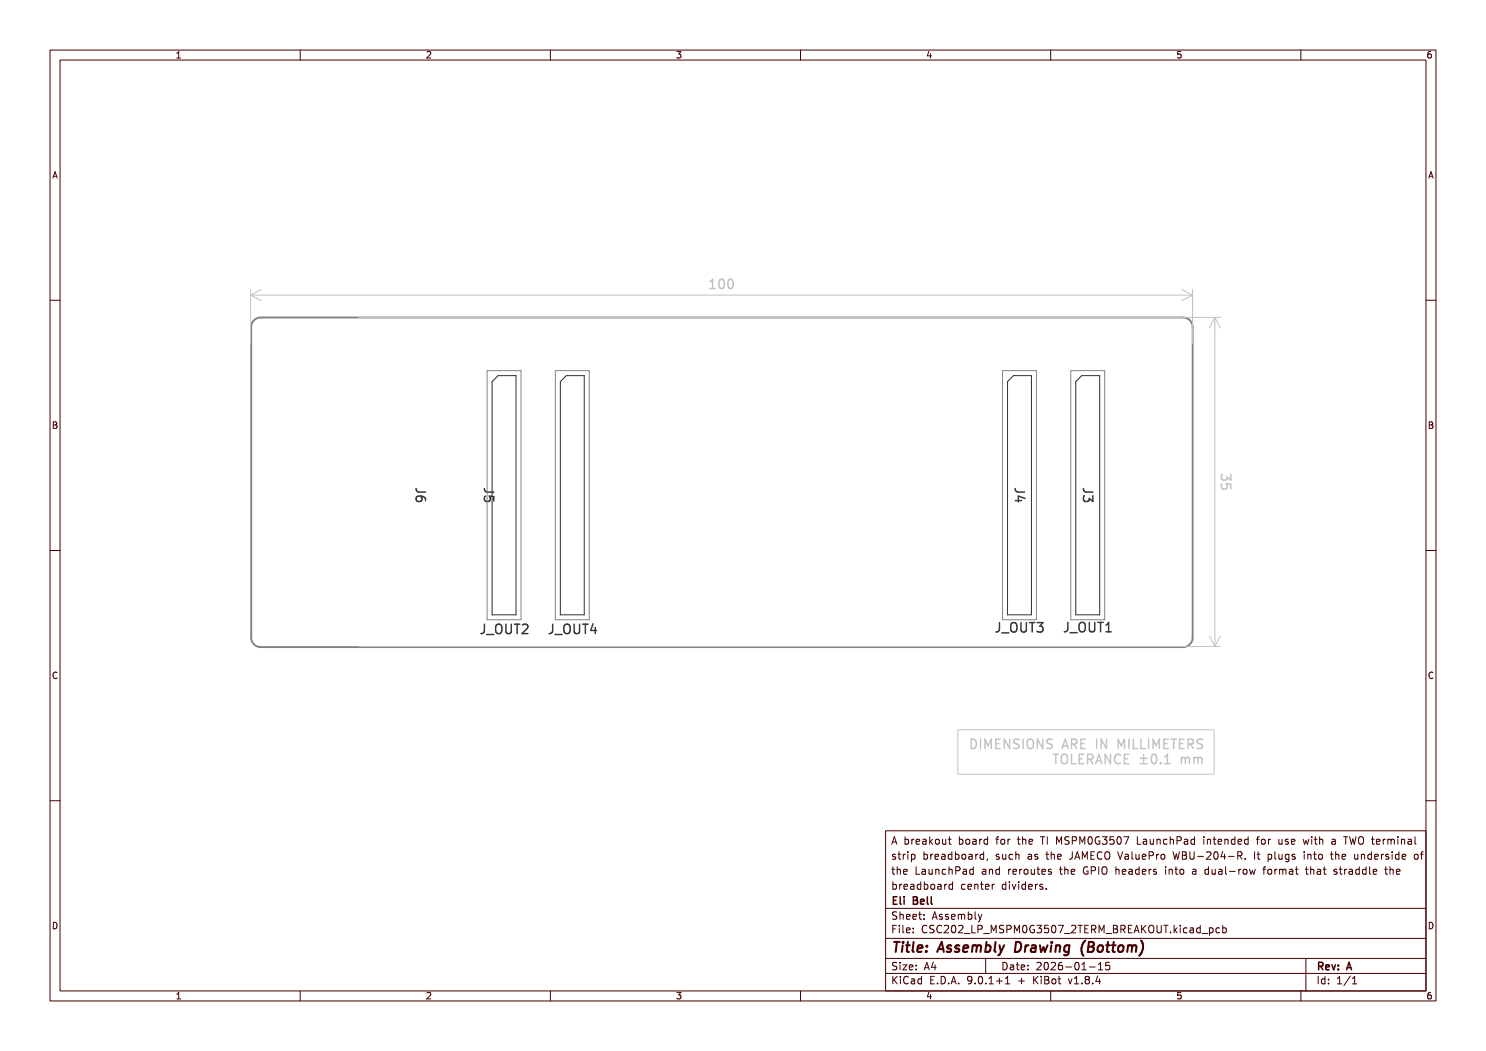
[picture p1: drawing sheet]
<svg xmlns="http://www.w3.org/2000/svg" width="297mm" height="210mm" viewBox="0 0 297 210" stroke-linecap="round" stroke-linejoin="round" font-family="sans-serif">
<path d="M50.8 64l.8-.5 .5-.1h184.4a1.88 1.88 0 0 1 1.9 1.9v62.1a1.88 1.88 0 0 1-1.9 1.9h-184.4a1.88 1.88 0 0 1-1.9-1.9v-62.1l.1-.5z" fill="none" stroke="#818181" stroke-width=".38"/>
<g fill="none" stroke="#2c2c2c" stroke-width=".28">
<path d="M83.2 97.6a.61 .61 0 0 0 .5 .7h1.4M84 99.1l.3 .4-.1 .5-.2 .2h-.5l-.2-.2-.1-.5 .2-.3a1.24 1.24 0 0 1 1.7 .5v.3M96.8 97.6a.61 .61 0 0 0 .6 .7h1.3M97 99.1l-.2 .3v.4l.2 .3 .6 .1 .3-.2 .1-.6-.2-.3 .9 .1v.9M202.9 97.6a.61 .61 0 0 0 .5 .7h1.4M204.9 99.6l-1.4-.5v1.2M216.5 97.6a.61 .61 0 0 0 .6 .7h1.3M216.7 99l-.2 .3v.5l.4 .4 .6-.1 .2-.5 .7 .6v-1.2M202.9 100h1.3M96.8 124.7v1.4a.61 .61 0 0 1-.7 .5M97.3 126.8h1.4M99.1 125a.63 .63 0 0 1 .8-.3 .63 .63 0 0 1 .4 .7v.6a.63 .63 0 0 1-.6 .6 .63 .63 0 0 1-.6-.6z"/>
<path d="M101.1 124.7v1.5l.4 .4 .5-.1 .2-.3v-1.5M102.8 124.7h1.1M103.4 124.7v1.9M104.4 124.9l.3-.2h.4l.3 .2 .1 .4-.1 .2-1.1 1.1h1.2M110.5 124.7v1.4a.6 .6 0 0 1-.8 .5M110.9 126.8h1.4M112.8 125a.63 .63 0 0 1 .7-.3 .63 .63 0 0 1 .5 .7v.6a.63 .63 0 0 1-.7 .6 .63 .63 0 0 1-.6-.6zM114.8 124.7v1.5l.3 .4 .6-.1 .1-.3v-1.5M116.5 124.7h1M117 124.7v1.9M118.5 124.6l-.4 1.4h1.1M119 125.4v1.2"/>
<path d="M199.8 124.4v1.4a.6 .6 0 0 1-.8 .5M200.2 126.5h1.4M202.3 124.5a.62 .62 0 0 1 .6 0 .62 .62 0 0 1 .4 .5v.7a.63 .63 0 0 1-.7 .6 .63 .63 0 0 1-.6-.6v-.7zM204.1 124.4v1.5l.3 .4 .6-.1 .1-.3v-1.5M205.8 124.4h1M206.3 124.4v1.9M207.3 124.4h1.2l-.7 .7 .6 .2v.8l-.3 .2h-.5l-.3-.2M213.4 124.4v1.3a.61 .61 0 0 1-.7 .5M213.9 126.4h1.4M215.8 124.6a.63 .63 0 0 1 .7-.2 .63 .63 0 0 1 .4 .6v.6a.63 .63 0 0 1-.6 .7 .63 .63 0 0 1-.6-.7zM217.7 124.4v1.5l.4 .3h.3l.4-.3v-1.5M219.4 124.4h1.1"/>
<path d="M220 124.4v1.8M221 126.2h1.1M221 124.9l.6-.5v1.8"/>
</g>
<path d="M98.4 76.3l1.1-1.2h3.6v47.8h-4.7zM112 76.3l1.2-1.2h3.6v47.8h-4.8zM201.4 76.3l1.2-1.2h3.6v47.8h-4.8zM215 76.3l1.2-1.2h3.6v47.8h-4.8z" fill="none" stroke="#2c2c2c" stroke-width=".2"/>
<path d="M97.4 74.1h6.7v49.7h-6.7zM111 74.1h6.8v49.7h-6.8zM200.4 74.1h6.7v49.7h-6.7zM214 74.1h6.8v49.7h-6.8z" fill="none" stroke="#848484" stroke-width=".2"/>
<g fill="none" stroke="#c2c2c2" stroke-width=".28">
<path d="M141.9 57.7h1.1M141.9 56.3l.5-.5v1.9M143.9 56l.4-.2a1.18 1.18 0 0 1 0 1.9l-.3-.1-.2-.3-.1-.8zM145.7 56l.4-.2a1.18 1.18 0 0 1 0 1.9l-.4-.1-.1-.3-.1-.8zM244.3 94.8l-.2 .3v.5l.4 .3h.6l.2-.6 .7 .6v-1.1M244.3 96.7l-.2 .2v.5l.2 .3h.6l.3-.1 .1-.7-.2-.2 .9 .1v.9M194.1 147.7a.95 .95 0 0 1 1.1 .9 .95 .95 0 0 1-1.1 1zM196 147.7v1.9M196.9 149.6v-1.9l.6 1.3 .6-1.3v1.9M199 148.6h.6M199.9 147.7h-.9v1.9h.9M201.8 147.7v1.9l-1.1-1.9v1.9"/>
<path d="M203.7 147.8l-.7-.1-.4 .3 .2 .5 .8 .4v.5l-.3 .2-.7-.1M204.5 147.7v1.9M205.4 148a.63 .63 0 0 1 .7-.3 .63 .63 0 0 1 .4 .6v.6a.63 .63 0 0 1-.6 .7 .63 .63 0 0 1-.6-.7zM208.4 147.7v1.9l-1-1.9v1.9M210.3 147.8l-.7-.1-.4 .3 .2 .5 .8 .4v.5l-.3 .2-.7-.1M210.5 150.7h1.1M211 150.7v1.9M212.3 149.6l.6-1.9 .6 1.9M212.4 150.8a.62 .62 0 0 1 .6 0 .62 .62 0 0 1 .4 .5v.7a.63 .63 0 0 1-.7 .6 .63 .63 0 0 1-.6-.6v-.7zM212.5 149h.9M214.2 148.7l.9-.1 .1-.3-.1-.4-.2-.2h-.7v1.9M214.2 150.7v1.9h.9"/>
<path d="M214.6 148.7l.6 .9M215.7 151.6h.6M216 148.6h.7M216.6 150.7h-.9v1.9h.9M216.9 147.7h-.9v1.9h.9M217.4 151.7l.9-.1 .2-.3-.1-.4-.3-.2h-.7v1.9M217.8 151.7l.7 .9M219 152.6l.6-1.9 .7 1.9M219.2 147.7v1.9M219.2 152.1h.9M221.1 147.7v1.9l-1-1.9v1.9M222 150.7v1.9l-1.1-1.9v1.9"/>
<path d="M223.5 149.6v-1.9l.6 1.3 .6-1.3v1.9M223.9 150.9a.76 .76 0 0 0-.9 0 .76 .76 0 0 0-.2 .9 .7 .7 0 0 0 .3 .7 .7 .7 0 0 0 .8-.1M224.7 151.6h.7M225.6 150.7h-.9v1.9h.9M225.6 147.7v1.9M226.5 147.7v1.9h.9M227.9 152.6h1.4M227.9 151.5h1.4M228 147.7v1.9h.9M228.6 150.8v1.4M229.6 147.7v1.9M230.3 150.9l.4-.2a1.18 1.18 0 0 1 0 1.9l-.3-.1-.2-.3-.1-.8z"/>
<path d="M230.5 149.6v-1.9l.6 1.3 .6-1.3v1.9M232 152.4v.2M232.6 148.6h.6M232.8 152.6h1.1M232.8 151.3l.5-.6v1.9M233.5 147.7h-.9v1.9h.9M234.1 147.7h1M234.6 147.7v1.9M235.8 148.6h.6M236.1 151.3v1.3M236.1 151.5l.5-.2 .3 .3M236.6 147.7h-.8v1.9h.8"/>
<path d="M236.9 151.6l.3-.3 .4 .1 .1 1.2M236.9 151.6v1M237.5 148.7l.9-.1 .1-.3-.1-.4-.2-.2h-.7v1.9M237.9 148.7l.6 .9M238.6 151.5l.6-.2 .2 .3M238.6 151.3v1.3M239.4 151.6l.3-.3 .4 .1 .1 1.2M239.4 151.6v1M240.3 147.8l-.7-.1-.4 .3 .2 .5 .8 .4v.5l-.2 .2-.8-.1"/>
</g>
<g fill="none" stroke="#c2c2c2" stroke-width=".2">
<path d="M50.1 57.9v10.9M50.1 59h188.3M50.1 59l2.1 1.1M52.2 57.9l-2.1 1.1M236.2 57.9l2.2 1.1M238.4 57.9v10.7M238.4 59l-2.2 1.1M71.7 63.4h172.2M242.8 63.4v65.8M242.8 63.4l-1.1 2.1M242.8 63.4l1.1 2.1M71.7 129.2h172.2"/>
<path d="M241.7 127.1l1.1 2.1M243.9 127.1l-1.1 2.1M191.4 145.8h51.3v8.9h-51.3z"/>
</g>
<g fill="none" stroke="#480000" stroke-width=".2">
<path d="M10 10h277v190h-277zM12 12h273v186h-273zM35.3 11.6h.8M35.3 10.7l.4-.4v1.3M60 10v2M85.3 10.4l.5-.1 .3 .4-.8 .9h.8M110 10v2M135.3 10.3h.8l-.4 .5 .3 .1v.6l-.2 .1-.5-.1M160 10v2M185.7 10.2l-.4 1h.9M186 10.7v.9M210 10v2"/>
<path d="M236 10.3h-.6l-.1 .6 .2-.1 .5 .1 .1 .1-.1 .5-.2 .1-.5-.1M260 10v2M286 10.3l-.4 .1-.2 .2-.1 .7 .3 .3 .4-.1 .1-.5-.1-.1-.4-.1-.3 .2M10.6 35.6l.4-1.3 .4 1.3M10.7 35.2h.6M285.6 35.6l.4-1.3 .4 1.3M285.7 35.2h.6M10 60h2M285 60h2M10.7 84.3h.4l.2 .2-.2 .4 .2 .1 .1 .3-.2 .3h-.5zM10.7 84.9h.4M285.7 84.3h.4l.2 .2-.2 .4 .2 .1 .1 .3-.2 .3h-.5z"/>
<path d="M285.7 84.9h.4M10 110h2M285 110h2M11.4 134.4a.62 .62 0 0 0-.9 .5 .62 .62 0 0 0 .7 .7l.2-.1M286.4 134.4a.62 .62 0 0 0-.9 .5 .62 .62 0 0 0 .7 .7l.2-.1M10 160h2M285 160h2M177 166h108v32h-108zM178.2 173.7h.6M178.2 168.7l.5-1.5 .5 1.5M178.4 168.3h.7M178.5 173.2v1.3l.3 .2"/>
<path d="M178.5 176.2v1.5M178.5 176.8l.4-.1 .3 .3-.2 .6h-.5M179 170.8l-.4-.1-.2 .2 .1 .2 .5 .2v.3h-.6M179.3 173.8l.2-.1 .4 .1 .1 .9M179.3 173.2v1.5M179.5 170.7h.5M179.7 170.2v1.3l.3 .2M179.8 176.7v1M180.2 176.7l-.4 .3M180.5 170.7v1M180.6 174.2l.7-.1-.1-.3-.4-.1-.2 .2 .1 .7h.5M180.7 177.2l.7-.1-.1-.3-.4-.1-.2 .2v.7h.6"/>
<path d="M180.9 167.2v1.5M180.9 167.8l.4-.1 .3 .3-.1 .6h-.6M181 170.7l-.5 .3M181.5 170.2v.1M181.5 170.7v1M182 176.8h.6l.1 .9M182.2 170.8l.4-.1 .3 .3-.2 .6h-.5M182.2 170.7v1.5M182.2 167.7v1M182.7 177.1h-.5l-.2 .2 .2 .4 .5-.1M182.7 167.7l-.5 .3M183.1 168.2l.7-.1-.1-.3-.4-.1-.2 .2 .1 .7h.5"/>
<path d="M183.1 173.2v1.5h.7M184 176.8l-.4-.1-.3 .3 .2 .6h.5M184 176.2v1.5M184.3 173.8h.6l.1 .9M184.5 167.8h.5l.1 .9M184.7 170.2v1.5M184.7 170.8l.4-.1 .3 .3-.2 .6h-.5M184.7 176.8l.5-.1 .3 .3-.2 .6h-.6M184.7 176.2v1.5M185 174.1h-.5l-.3 .2 .3 .4 .5-.1M185.1 168.1h-.5l-.2 .2 .2 .4 .5-.1M185.7 173.7v.9l.4 .1 .2-.1"/>
<path d="M185.8 167.2v1.5M186 168.1l.4 .6M186 170.7v1M186.2 176.8l.3-.1 .3 .3v.4l-.3 .3-.3-.1-.2-.2zM186.3 173.7v1M186.4 167.7l-.6 .6M186.5 170.7l-.5 .3M186.9 171.2l.7-.1-.1-.3-.4-.1-.2 .2 .1 .7h.5M187 173.8l.2-.1 .4 .1 .1 .9M187 173.7v1M187.1 167.8l.4-.1 .2 .3v.4l-.2 .3-.4-.1-.1-.2zM187.5 176.8h.5l.1 .9"/>
<path d="M188.1 177.1h-.5l-.2 .2 .2 .4 .5-.1M188.2 170.8h.6l.1 .9M188.4 167.7l.1 .9 .3 .1 .2-.1M188.8 176.7v1M188.9 171.1h-.5l-.2 .2 .2 .4 .5-.1M189 173.8l-.4-.1-.3 .3 .2 .6h.5M189 167.7v1M189.2 176.7l-.4 .3M189.5 167.7h.6M189.7 173.2v1.5M189.7 173.8l.2-.1 .3 .1 .1 .9M189.7 167.2v1.3l.4 .2"/>
<path d="M190.2 170.8l-.4-.1-.3 .3 .2 .6h.5M190.2 170.2v1.5M190.4 176.8l-.4-.1-.3 .3 .1 .6h.6M190.4 176.2v1.5M191 170.8l.4-.1 .3 .3-.2 .6h-.5M191 170.2v1.5M191 174l.7-.1 .2-.2-.1-.4-.2-.1h-.6v1.5M191.7 167.8l.5-.1 .3 .3-.2 .6h-.6M191.7 167.2v1.5M192.4 170.8l.3-.1 .3 .3v.4l-.3 .3-.3-.1-.2-.2zM192.5 173.8h.6l.1 .9M192.9 176.8l-.4-.1-.3 .3 .1 .6h.6"/>
<path d="M193.1 167.8l.2-.1 .4 .1 .1 .6-.1 .2-.4 .1-.2-.1zM193.2 174.1h-.5l-.2 .2 .2 .4 .5-.1M193.5 177.2l.7-.1-.1-.3-.4-.1-.2 .2v.7h.6M193.7 170.8h.5l.1 .9M194.3 171.1h-.5l-.2 .2 .2 .4 .5-.1M194.5 167.8h.5l.1 .9M194.5 173.8l-.4-.1-.3 .3 .2 .6h.5M194.5 173.2v1.5M194.8 176.8l.2-.1 .4 .1 .1 .9M194.8 176.7v1M195 170.7v1M195.1 168.1h-.5l-.2 .2 .2 .4 .5-.1"/>
<path d="M195.5 170.7l-.5 .3M195.8 167.7v1M196 176.7h.5M196.2 176.2v1.3l.3 .2M196.2 167.7l-.4 .3M196.4 173.8h.6v.9M196.6 170.8l-.4-.1-.3 .3 .1 .6h.6M196.6 170.2v1.5M197 177.2l.7-.1-.1-.3-.4-.1-.2 .2v.7h.6M197 174.1h-.5l-.2 .2 .2 .4 .5-.1M197.4 167.2v1.5M197.4 171.6l-.2 .3"/>
<path d="M197.4 167.8l-.4-.1-.3 .3 .1 .6h.6M197.7 173.8l.3-.1 .3 .1 .1 .9M197.7 173.7v1M198.3 176.7v1M198.7 176.7l-.4 .3M199 167.7h.6M199.6 167.2l-.4 .2v1.3M199.7 170.8l-.4-.1-.2 .2 .1 .2 .5 .2v.3h-.6M199.7 173.2v1.5M199.7 173.8l-.4-.1-.3 .3 .2 .6h.5M200.1 167.8l.2-.1 .4 .1 .1 .6-.1 .2-.4 .1-.2-.1zM200.4 170.7l.1 .9 .3 .1 .2-.1"/>
<path d="M201 176.8l-.4-.1-.3 .3 .2 .6h.5M201 170.7v1M201 176.2v1.5M201.5 167.7v1M201.6 173.7v1M201.7 176.2v.1M201.7 176.7v1M201.9 167.7l-.4 .3M202 173.7l-.4 .3M202.3 176.7l.4 1 .3-1M202.4 170.8l-.4-.1-.3 .3 .1 .6h.6M202.5 174.2l.7-.1-.1-.3-.4-.1-.2 .2v.7h.6"/>
<path d="M203 170.8l.2-.1 .4 .1 .1 .9M203 170.2v1.5M203.3 167.7h.6M203.5 167.2v1.3l.4 .2M203.6 176.2v.1M203.6 176.7v1M203.8 173.7v1M204.2 173.7l-.4 .3M204.4 167.2v1.5M204.4 167.8l.2-.1 .4 .1v.9M204.8 173.8l.4-.1 .3 .3v.4l-.3 .3-.4-.1-.1-.2zM205 176.8l-.5-.1-.3 .3 .2 .6h.6"/>
<path d="M205 176.2v1.5M205.5 170.8h.6l.1 .9M205.6 177.2l.7-.1-.1-.3-.4-.1-.2 .2 .1 .7h.5M205.7 168.2l.7-.1-.1-.3-.4-.1-.2 .2v.7h.6M206.1 173.7l.1 .9 .3 .1 .2-.1M206.2 171.1h-.5l-.2 .2 .2 .4 .5-.1M206.7 173.7v1M207 176.7v1M207.2 173.7h.6M207.4 176.7l-.4 .3M207.4 170.8l-.4-.1-.2 .2 .1 .2 .5 .2v.3h-.6M207.5 173.2v1.3l.3 .2"/>
<path d="M208 167.2h.8M208.2 174.2l.8-.1-.1-.3-.4-.1-.3 .2 .1 .7h.6M208.4 176.8l-.4-.1-.2 .2 .1 .2 .5 .2v.3h-.6M208.4 167.2v1.5M209 170.7h.6M209.1 177.6v.1M209.2 170.2v1.3l.4 .2M209.3 167.2v1.5M210.1 173.8l-.4-.1-.2 .2 .1 .2 .5 .2v.3h-.6M210.1 170.8l.2-.1 .4 .1v.9M210.1 170.2v1.5M211.2 168.7v-1.5l.5 1.1 .5-1.1v1.5"/>
<path d="M211.4 171.2l.7-.1-.1-.3-.4-.1-.2 .2 .1 .7h.5M211.7 173.7h.6M212 173.2v1.3l.3 .2M212.8 173.8l.2-.1 .4 .1 .1 .9M212.8 173.2v1.5M213.7 167.3l-.6-.1-.3 .3 .2 .3 .6 .3v.5l-.2 .1-.6-.1M214.1 174.2l.7-.1-.1-.3-.4-.1-.2 .2 .1 .7h.5M214.3 168l.7-.1 .2-.2-.1-.4-.2-.1h-.6v1.5M214.3 170.2v1.1a.48 .48 0 0 1-.6 .4M214.8 171.7l.5-1.5 .5 1.5M215 171.3h.7M215.8 168.7v-1.5l.5 1.1 .5-1.1v1.5"/>
<path d="M216.3 171.7v-1.5l.5 1.1 .5-1.1v1.5M217.4 173.3a.7 .7 0 0 0-.9 .6 .7 .7 0 0 0 .9 .7l.1-.5h-.3M217.6 167.3l.2-.1a.8 .8 0 0 1 .5 .7 .8 .8 0 0 1-.5 .8l-.2-.1-.1-.5zM218 170.9h.5M218.1 174l.7-.1 .2-.2-.1-.4-.2-.1h-.6v1.5M218.7 170.2h-.7v1.5h.7M219.6 173.2v1.5M219.7 167.3a.7 .7 0 0 0-.8 .6 .7 .7 0 0 0 .8 .7l.1-.5h-.3M220.2 170.3a.71 .71 0 0 0-.9 .5 .71 .71 0 0 0 .7 .9l.2-.1M220.3 173.4a.5 .5 0 0 1 .6-.2 .5 .5 0 0 1 .3 .5v.5a.5 .5 0 0 1-.5 .5 .5 .5 0 0 1-.5-.5zM220.3 167.2h.9l-.5 .6 .5 .1v.7l-.2 .1-.7-.1M221 170.3a.5 .5 0 0 1 .6-.1 .5 .5 0 0 1 .2 .5v.5a.5 .5 0 0 1-.5 .5 .5 .5 0 0 1-.5-.5v-.5z"/>
<path d="M222.6 167.2h-.7l-.1 .7 .2-.1h.5l.2 .3-.1 .5-.2 .1-.6-.1M223 173.8l.2-.1 .4 .1 .1 .9M223 173.2v1.5M223.4 170.2l.5 1.5 .5-1.5M223.4 167.3l.2-.1a.8 .8 0 0 1 .5 .7 .8 .8 0 0 1-.5 .8l-.2-.1-.2-.5zM224.3 174.2l.7-.1v-.3l-.5-.1-.2 .2 .1 .7h.6M224.6 167.2h1l-.6 1.5M224.9 170.8h.6v.9M225.5 171.1h-.5l-.2 .2 .2 .4 .5-.1M225.7 173.8h.5l.1 .9M226.2 170.2v1.3l.3 .2M226.3 174.1h-.5l-.2 .2 .2 .4 .5-.1"/>
<path d="M227 170.7l.1 .9 .4 .1 .2-.1M227.3 167.2v1.5h.7M227.7 173.8l-.5-.1-.2 .3 .1 .6h.6M227.7 170.7v1M227.7 173.2v1.5M228.3 174.2l.7-.1v-.3l-.5-.1-.2 .2 .1 .7h.6M228.3 171.2l.7-.1v-.3l-.5-.1-.2 .2 .1 .7h.6M228.5 167.8h.6l.1 .9M229.2 168.1h-.5l-.2 .2 .2 .4 .5-.1M229.7 171l.7-.1 .1-.2v-.4l-.3-.1h-.5v1.5M229.7 173.7v1M229.9 167.7l.1 .9 .3 .1 .2-.1"/>
<path d="M230.1 173.7l-.4 .3M230.5 167.7v1M231.1 173.8l-.4-.1-.2 .2 .1 .2 .5 .2v.3h-.6M231.2 170.7v1M231.2 167.8l.3-.1 .3 .1 .1 .9M231.2 167.7v1M231.6 170.7l-.4 .3M232.2 170.8l.3-.1 .3 .3v.4l-.3 .3-.3-.1-.2-.2zM233 173.2v.1M233 173.7v1M233.2 167.8l-.4-.1-.3 .3 .2 .6h.5M233.7 173.8l.2-.1 .3 .1 .1 .9"/>
<path d="M233.7 173.7v1M233.9 167.8l.2-.1 .4 .1v.9M233.9 167.2v1.5M234.5 170.2l.3 1.5 .3-1.1 .3 1.1 .3-1.5M234.8 173.7h.6M235 173.2v1.3l.4 .2M235.2 168l.8-.1 .1-.2-.1-.4-.2-.1h-.6v1.5M236 173.8l.3-.1 .3 .3v.4l-.3 .3-.3-.1-.2-.2zM236.3 170.2h.5l.3 .3-.3 .4 .3 .2 .1 .3-.3 .3h-.6zM236.3 170.9h.5M236.7 167.8h.6l.1 .9M237.4 168.1h-.5l-.2 .2 .2 .4 .5-.1"/>
<path d="M237.8 170.2v1.2l.3 .3 .4-.1 .2-.2v-1.2M238.4 173.8h.6v.9M238.7 167.8l-.4-.1-.3 .3 .2 .6h.5M238.7 167.2v1.5M239 174.1h-.5l-.2 .2 .2 .4 .5-.1M239.4 171.1h1.1M240.6 167.2v.1M240.6 167.7v1M241.2 170.3l.5-.1 .3 .4-.9 1.1h.9M241.3 167.8l.2-.1 .4 .1 .1 .9M241.3 167.7v1M241.5 173.8l-.4-.1-.3 .3 .2 .6h.5"/>
<path d="M241.5 173.2v1.5M242.2 173.7l.1 .9 .4 .1 .2-.1M242.5 167.7h.5M242.7 167.2v1.3l.3 .2M242.7 170.3l.3-.1a.8 .8 0 0 1 .5 .7 .8 .8 0 0 1-.5 .8l-.3-.1-.1-.5zM242.9 173.7v1M243.5 168.2l.7-.1-.1-.3-.4-.1-.2 .2v.7h.6M243.6 173.8h.6v.9M244.2 174.1h-.5l-.2 .2 .2 .4 .5-.1M244.4 170.1l-.4 1.1h1M244.7 170.7v1M244.8 167.8l.2-.1 .4 .1 .1 .9"/>
<path d="M244.8 167.7v1M245 173.2v1.3l.2 .2M245.5 171.1h1.2M245.7 174.1h1.2M246.8 167.8l-.4-.1-.3 .3 .1 .6h.6M246.8 167.2v1.5M247.4 171l.7-.1 .1-.2v-.4l-.2-.1h-.6v1.5M247.5 168.2l.7-.1-.1-.3-.4-.1-.2 .2v.7h.6M247.6 173.7v1M247.7 171l.5 .7M248 173.7l-.4 .3M248.6 173.8l.4-.1 .2 .3v.4l-.2 .3-.4-.1-.1-.2z"/>
<path d="M248.9 171.6v.1M249.5 167.8l-.5-.1-.3 .3 .2 .6h.6M249.5 167.2v1.5M249.7 173.7l.3 1 .3-.7 .3 .7 .3-1M250.7 170.2v1.5M251.1 167.7h.6M251.2 170.7h.6M251.5 170.2v1.3l.3 .2M251.7 167.2l-.4 .2v1.3M252.2 167.8l.2-.1 .4 .1 .1 .6-.2 .2-.3 .1-.2-.1zM252.4 173.7h.6M253 173.2l-.4 .2v1.3"/>
<path d="M253.5 170.8l.4-.1 .3 .3-.2 .6h-.5M253.5 170.7v1.5M253.5 173.8l.4-.1 .3 .3v.4l-.3 .3-.4-.1-.1-.2zM253.5 167.7v1M254 167.7l-.5 .3M254.8 170.2v1.3l.2 .2M254.8 173.7v1M255.2 173.7l-.4 .3M255.6 170.7l.1 .9 .3 .1 .2-.1M255.6 167.7l.1 .9 .3 .1 .2-.1M255.7 173.8l.5-.1 .2 .2M255.7 173.7v1"/>
<path d="M256.2 167.7v1M256.2 170.7v1M256.4 173.9l.2-.2 .4 .1v.9M256.4 173.9v.8M257.5 167.8l-.4-.1-.2 .2 .1 .2 .5 .2v.3h-.6M257.6 170.7v1.2l-.3 .3-.3-.1M257.6 170.8l-.4-.1-.3 .3 .1 .6h.6M257.7 173.8h.6l.1 .9M258.1 168.2l.7-.1-.1-.3-.4-.1-.2 .2 .1 .7h.5M258.4 174.1h-.5l-.2 .2 .2 .4 .5-.1M258.8 170.8l-.3-.1-.3 .2 .1 .2 .5 .2v.3h-.6M258.9 173.7h.6"/>
<path d="M259.1 173.2v1.3l.4 .2M260.5 167.7l.2 1 .3-.7 .3 .7 .3-1M260.7 170.2v.1M260.7 170.7v1M260.9 173.7h.6M261.1 173.2v1.3l.4 .2M261.4 170.8l.2-.1 .4 .1v.9M261.4 170.7v1M262 173.8l.2-.1 .3 .1 .1 .9M262 173.2v1.5M262.2 167.2v.1M262.2 167.7v1"/>
<path d="M262.5 170.7h.6M262.7 167.7h.5M262.7 170.2v1.3l.4 .2M262.9 167.2v1.3l.3 .2M263.3 173.8h.6l.1 .9M263.6 170.8l.2-.1 .4 .1 .1 .6-.1 .2-.4 .1-.2-.1zM263.7 167.8l.3-.1 .3 .1 .1 .9M263.7 167.2v1.5M264 174.1h-.5l-.3 .2 .3 .4 .5-.1M264.5 173.7h.5M264.7 173.2v1.3l.3 .2M265.9 170.7h.6"/>
<path d="M266.1 170.2v1.3l.4 .2M266.2 167.8h.6l.1 .9M266.9 168.1h-.5l-.2 .2 .2 .4 .5-.1M267 170.8l.2-.1 .3 .1 .1 .9M267 170.2v1.5M267.2 173.8l-.4-.1-.2 .2 .1 .2 .5 .2v.3h-.6M267.7 173.7h.5M267.9 173.2v1.3l.3 .2M268.2 171.2l.8-.1-.1-.3-.4-.1-.3 .2 .1 .7h.6M268.5 167.2h.9M268.7 173.7v1M269 167.2v1.5"/>
<path d="M269.2 173.7l-.5 .3M269.7 173.8h.5l.1 .9M269.7 167.2l.4 1.5 .3-1.1 .3 1.1 .3-1.5M270.3 174.1h-.5l-.2 .2 .2 .4 .5-.1M270.7 170.7l.1 .9 .4 .1 .2-.1M271.4 170.7v1M271.6 167.4a.5 .5 0 0 1 .6-.2 .5 .5 0 0 1 .3 .5v.5a.5 .5 0 0 1-.5 .5 .5 .5 0 0 1-.5-.5zM271.7 173.8l-.5-.1-.2 .3 .1 .6h.6M271.7 173.2v1.5M272.1 170.8l.2-.1 .4 .1v.9M272.1 170.7v1M273 173.8l-.4-.1-.3 .3 .2 .6h.5"/>
<path d="M273 173.2v1.5M273.7 173.2v1.3l.3 .2M274.1 170.8l-.4-.1-.3 .3 .1 .6h.6M274.1 170.2v1.5M274.1 167.7h.6M274.3 167.2v1.3l.4 .2M274.5 174.2l.7-.1-.1-.3-.4-.1-.2 .2v.7h.6M274.7 171.2l.8-.1-.1-.3-.4-.1-.3 .2 .1 .7h.6M275.1 168.2l.7-.1-.1-.3-.4-.1-.2 .2 .1 .7h.5M276.1 170.7v1M276.5 167.7v1M276.5 170.7l-.4 .3"/>
<path d="M276.7 173.7h.6M276.9 167.7l-.4 .3M277 173.2v1.3l.3 .2M277.4 167.8l.4-.1 .2 .2M277.4 167.7v1M277.5 170.8l-.3-.1-.2 .2v.2l.5 .2v.3h-.5M277.8 173.8l.2-.1 .4 .1 .1 .9M277.8 173.2v1.5M278 167.9l.2-.2 .4 .1 .1 .9M278 167.9v.8M278.2 170.2v.1M278.2 170.7v1"/>
<path d="M279.1 174.2l.7-.1-.1-.3-.4-.1-.2 .2 .1 .7h.5M279.4 167.2v.1M279.4 167.7v1M279.6 170.8l-.4-.1-.3 .3 .1 .6h.6M279.6 170.2v1.5M280.1 167.8l.2-.1 .4 .1v.9M280.1 167.7v1M280.2 171.2l.8-.1-.1-.3-.4-.1-.3 .2 .1 .7h.6M281.5 167.8h.5l.1 .9M282.1 168.1h-.5l-.2 .2 .2 .4 .5-.1M282.7 170.8l.3-.1 .4 .1 .1 .6-.2 .2-.3 .1-.3-.1zM282.8 167.2v1.3l.2 .2"/>
<path d="M283.9 170.7h.6M284.5 170.2l-.4 .2v1.3M10.7 184.3a.66 .66 0 0 1 .7 .6 .66 .66 0 0 1-.7 .7zM35.3 198.7l.4-.4v1.3M35.3 199.6h.8M60 198v2M85.3 198.4l.5-.1 .3 .4-.8 .9h.8M110 198v2M135.3 198.3h.8l-.4 .5 .3 .1v.6l-.2 .1-.5-.1M160 198v2M177 194.5h108M177 191.5h108"/>
<path d="M177 187.5h108M177 181.5h108M178.5 195.1v1.5M178.5 185.6h.5M178.7 195.7l.6 .9M179.2 184.9h-.7v1.5M179.2 192.4l-.5-.1-.2 .1v.5l.6 .3 .1 .3-.2 .3-.6-.1M179.2 182.3l-.5-.1-.2 .1v.5l.6 .3 .1 .3-.2 .3-.6-.1M179.3 195.1l-.8 .9M179.7 184.9v.1M179.7 185.4v1M179.9 182.2v1.5"/>
<path d="M179.9 192.3v.1M179.9 192.8v1M179.9 182.8l.2-.1 .4 .1v.9M180 195.1v.1M180 195.6v1M180.5 192.8h.7l-.7 1h.7M180.5 184.9v1.3l.2 .2M181.2 185.9l.7-.2-.1-.2-.4-.1-.2 .2v.7h.6M181.2 183.2l.7-.1-.1-.3-.4-.1-.2 .2v.7h.6M181.5 195.2a.71 .71 0 0 0-1 .5 .71 .71 0 0 0 .7 .9l.3-.1M181.7 193.3l.8-.1-.1-.3-.4-.1-.3 .2 .1 .7h.6M182.2 195.7h.5l.1 .9"/>
<path d="M182.5 183.2l.7-.1-.1-.3-.4-.1-.2 .2v.7h.6M182.5 186.3v.1M182.5 185.5v.1M182.8 196h-.5l-.2 .2 .2 .4 .5-.1M183.1 193.7v.1M183.1 192.9v.1M183.6 182.7h.6M183.8 182.2v1.3l.4 .2M184.2 195.7l-.5-.1-.2 .3 .1 .6h.6M184.2 195.1v1.5M184.7 183.6v.1M184.7 182.8v.1"/>
<path d="M184.7 193.8l.5-1.5 .5 1.5M184.9 193.4h.7M185.2 185a.71 .71 0 0 0-.9 .5 .71 .71 0 0 0 .7 .9l.2-.1M185.7 198.2l-.4 1h.9M186 198.7v.9M186 195.8h.5M186.3 183.7l.5-1.5 .5 1.5M186.5 183.3h.7M186.5 192.2l-.3 1.1h.9M186.7 185l-.6-.1-.3 .3 .2 .3 .6 .3v.5l-.2 .1-.6-.1M186.7 195.1h-.7v1.5h.7M186.9 192.8v1"/>
<path d="M187.4 196.5v.1M188.1 195.1a.76 .76 0 0 1 .9 .7 .76 .76 0 0 1-.9 .8zM188.2 185a.71 .71 0 0 0-1 .5 .71 .71 0 0 0 .7 .9l.3-.1M188.3 182.8l-.3-.1-.3 .2 .1 .2 .5 .2v.3h-.6M188.7 185l.6-.1 .3 .4-.9 1.1h.9M189.5 182.8l-.3-.1-.2 .2v.2l.5 .2v.3h-.5M189.6 196.5v.1M190.1 196.6l.5-1.5 .5 1.5M190.2 183.2l.7-.1-.1-.3-.4-.1-.2 .2v.7h.6M190.2 196.2h.8M190.3 185l.2-.1a.8 .8 0 0 1 .5 .7 .8 .8 0 0 1-.5 .8l-.2-.1-.1-.5zM191.5 182.8l.5-.1 .2 .2"/>
<path d="M191.5 182.7v1M191.6 196.5v.1M191.6 185l.6-.1 .3 .4-1 1.1h1M192.2 182.9l.2-.2 .3 .1 .1 .9M192.2 182.9v.8M192.7 186.5h1.2M193.5 182.8l.5-.1 .2 .3-.1 .6h-.6M193.5 182.2v1.5M194.2 195.7l-.2 .3h-.3l-.3-.3 .1-.5 .5-.1 .2 .1a.99 .99 0 0 1-.4 1.4h-.3M194.2 184.9v1.5h.8M194.9 196.5v.1M194.9 182.2v1.3l.2 .2"/>
<path d="M195.5 185.7l.7-.1 .1-.2-.1-.4-.2-.1h-.5v1.5M195.5 182.7l.4 1M195.7 195.2l.2-.1a.8 .8 0 0 1 .5 .7 .8 .8 0 0 1-.5 .8l-.2-.1-.2-.5zM195.9 183.7l-.4 .5M196.2 182.7l-.3 1M196.6 186.5h1.1M197 191.5v3M197 196.5v.1M197.7 196.6h.8M197.7 195.5l.4-.4v1.5M198.1 186.4v-1.5l.5 1.1 .5-1.1v1.5M199.2 196h1.1"/>
<path d="M199.7 195.4v1.2M200.5 192.3a.76 .76 0 0 1 .8 .7 .76 .76 0 0 1-.8 .8zM200.6 185l-.6-.1-.2 .1v.5l.7 .2 .1 .4-.3 .3-.6-.1M201 196.6h.8M201 195.5l.4-.4v1.5M201.2 185.7l.8-.1 .1-.2-.1-.4-.2-.1h-.6v1.5M202 192.9h.5l.1 .9M202.6 193.2h-.5l-.2 .2 .2 .4 .5-.1M202.7 186.4v-1.5l.5 1.1 .5-1.1v1.5M203.1 192.8h.6M203.3 192.3v1.3l.4 .2M203.6 196h1.1"/>
<path d="M204.1 193.3l.7-.1-.1-.3-.4-.1-.2 .2 .1 .7h.5M204.2 195.4v1.2M204.5 185l.2-.1a.8 .8 0 0 1 .6 .7 .8 .8 0 0 1-.6 .8l-.2-.1-.1-.5zM205.5 193.7v.1M205.5 192.9v.1M206.6 195.1v1.5M206.7 185a.7 .7 0 0 0-.9 .6 .7 .7 0 0 0 .9 .7v-.6h-.2M206.8 195.7l.7 .9M207.2 192.4l.6-.1 .3 .4-.9 1.1h.9M207.2 184.9h1l-.5 .6 .4 .1v.7l-.2 .1-.7-.1M207.5 195.1l-.9 .9M208.1 195.1v.1"/>
<path d="M208.1 195.6v1M208.8 195.1l.7 .1 .1 .3-.3 .3a.4 .4 0 0 1 .4 .4 .4 .4 0 0 1-.3 .4h-.6zM208.8 195.8h.5M208.9 192.4l.1-.1a.8 .8 0 0 1 .5 .7 .8 .8 0 0 1-.5 .8 1 1 0 0 1-.1-1.4zM209.5 184.9h-.7l-.1 .7 .3-.1h.5l.1 .2-.1 .6-.2 .1-.6-.1M210 198v2M210.1 192.4l.6-.1 .3 .4-1 1.1h1M210.4 195.7l.3-.1 .3 .3v.4l-.3 .3-.3-.1-.2-.2zM210.4 185l.1-.1a.8 .8 0 0 1 .5 .7 .8 .8 0 0 1-.5 .8 1 1 0 0 1-.1-1.4zM211.5 195.6h.5M211.5 184.9h1l-.6 1.5M211.7 195.1v1.3l.3 .2"/>
<path d="M212.2 192.3l-.4 .1a1.01 1.01 0 0 0 0 1.4l.5-.1 .1-.5-.3-.3h-.3l-.3 .3M212.7 186.5h1.2M213 193.2h1.2M213.5 195.6l.4 1 .3-1M214.2 185l.5-.1 .3 .4-.9 1.1h.9M214.7 196.6h.9M214.7 195.5l.5-.4v1.5M215 192.4l.2-.1a.8 .8 0 0 1 .5 .7 .8 .8 0 0 1-.5 .8l-.2-.1-.2-.5zM215.5 184.9h.8M215.9 184.9v1.5M216.2 193.8h.9M216.2 192.7l.5-.4v1.5"/>
<path d="M216.2 196.5v.1M216.8 185.6h.5M217.2 195.7l-.3 .3v.3l.3 .3h.3l.2-.3v-.3l-.2-.3M217.2 195.7l-.3-.3 .3-.3h.3l.2 .3-.2 .3M217.2 195.7h.3M217.5 184.9h-.7v1.5h.7M217.7 193.2h1.2M218.2 185.7l.7-.1 .1-.2v-.4l-.3-.1h-.5v1.5M218.4 196.5v.1M218.5 185.7l.5 .7M219.4 195l-.4 1.1h1M219.5 193.8h.9"/>
<path d="M219.5 192.7l.5-.4v1.5M219.7 186.4v-1.5l.5 1.1 .5-1.1v1.5M219.7 195.6v1M221 186.5h1.2M221.7 192.3h-.7v.7l.2-.1h.5l.1 .3-.1 .5-.2 .1-.5-.1M222.5 185.6h.5M222.5 184.9l.7 .1 .1 .3-.3 .3a.4 .4 0 0 1 .4 .4 .4 .4 0 0 1-.3 .4h-.6zM224 185.7l.7-.1 .2-.2-.1-.4-.2-.1h-.6v1.5M224.4 185.7l.5 .7M225.5 185.6h.5M226.2 184.9h-.7v1.5h.7M226.7 186.4l.5-1.5 .5 1.5"/>
<path d="M226.8 186h.7M228.2 184.9v1.5M228.4 185.5l.6 .9M229 184.9l-.8 .8M229.8 185a.5 .5 0 0 1 .5-.1 .5 .5 0 0 1 .3 .5v.5a.5 .5 0 0 1-.5 .5 .5 .5 0 0 1-.5-.5v-.5zM231.2 184.9v1.2l.3 .3 .5-.1 .1-.2v-1.2M232.6 184.9h.9M233 184.9v1.5M234 186.3v.1M234.7 184.9v1.5M234.8 185.8l.4 .6M235.2 185.4l-.5 .6"/>
<path d="M235.9 184.9v.1M235.9 185.4v1M236 198.3h-.6l-.1 .6 .2-.1 .5 .1 .1 .1-.1 .5-.2 .1-.5-.1M237.2 185.5l-.4-.1-.3 .3 .2 .6h.5M237.9 185.5h.6v.9M238.5 185.7l-.5 .1-.2 .2 .2 .4 .5-.1M239.9 185.5l-.4-.1-.3 .3 .1 .6h.6M239.9 184.9v1.5M240.2 186.5h1.2M241.7 185.5l.5-.1 .3 .3-.2 .6h-.6M241.7 185.4v1.5M243.7 185.5l-.4-.1-.3 .3 .2 .6h.5"/>
<path d="M244.4 185.5l.4-.1 .3 .3-.1 .6h-.6M244.4 184.9v1.5M260 198v2M261 191.5v6.5M263.5 195.1v1.5M264.8 195.7l-.4-.1-.3 .3 .1 .6h.6M264.8 195.1v1.5M265.5 196.5v.1M265.5 195.7v.1M267.3 196.6h.9M267.3 195.5l.4-.4v1.5M269.9 195l-1.3 2"/>
<path d="M270.3 196.6h.9M270.3 195.5l.4-.4v1.5M285.7 184.3a.66 .66 0 0 1 .7 .6 .66 .66 0 0 1-.7 .7zM286 198.3l-.4 .1-.2 .2-.1 .8 .3 .2 .4-.1 .1-.5-.1-.1-.4-.1-.3 .2"/>
</g>
<g fill="none" stroke="#480000" stroke-width=".3">
<path d="M178.6 179.9h.5M179.3 179.2h-.7v1.5h.7M179.9 179.2v1.3l.2 .2M180.7 179.2v.1M180.7 179.7v1M182.6 179.9h.5M182.6 179.2l.7 .1v.3l-.2 .3a.4 .4 0 0 1 .3 .4 .4 .4 0 0 1-.3 .4h-.5zM185.3 179.2v1.3l.3 .2M186.1 179.2v1.3l.2 .2M184 180.2l.7-.2-.1-.2-.4-.1-.2 .2 .1 .7h.5M263.6 193.1l.7-.1 .1-.2-.1-.4-.2-.1h-.5v1.5M263.9 193.1l.5 .7"/>
<path d="M265 193.3l.7-.2-.1-.2-.4-.1-.2 .2 .1 .7h.5M266.2 192.8l.4 1 .3-1M267.5 193.6v.2M267.5 192.9v.1M269.1 193.8l.5-1.5 .5 1.5M269.3 193.4h.7"/>
</g>
<g fill="none" stroke="#480000" stroke-width=".4">
<path d="M178.7 188.2h1.1M179.3 188.2l-.3 2M180.4 188.9l-.1 1.3M180.5 188.2v.2M181.1 188.9h.7M181.5 188.2l-.3 1.7 .1 .2 .4 .1M182.6 188.2l-.2 1.7 .2 .3M183.4 189.5l1-.1-.1-.4h-.7l-.3 .9 .3 .3 .6-.1M185.1 190v.2M185.3 189l-.1 .2M187.3 190.2l.9-2 .4 2M187.6 189.6h.9"/>
<path d="M190.1 189a.49 .49 0 0 0-.8 .3l.1 .1 .6 .2 .1 .3-.3 .3-.6-.1M191.7 189a.49 .49 0 0 0-.8 .3l.1 .1 .7 .2v.3l-.3 .3-.6-.1M192.5 189.5l1-.1v-.4h-.8l-.2 .9 .2 .3 .6-.1M194.4 189.1a.49 .49 0 0 1 .8 .1M194.4 188.9l-.1 1.3M195.2 189.2a.5 .5 0 0 1 .8-.2v1.2M195.2 189.2l-.1 1M197.1 189h.7l.2 .3-.1 .5a.66 .66 0 0 1-1 .3M197.2 188.2l-.3 2M199 188.2l-.2 1.7 .2 .3M199.8 188.9l.3 1.3M200.1 190.2l-.3 .5-.3 .2"/>
<path d="M200.7 188.9l-.6 1.3M203.1 188.2a.96 .96 0 0 1 1 .6 .96 .96 0 0 1-.3 1.1l-.5 .3h-.5zM205 188.9l-.2 1.3M205.6 188.9l-.4 .1-.3 .3M206.2 189h.8l-.1 1.2M207 189.4h-.7a.4 .4 0 0 0-.3 .4 .4 .4 0 0 0 .3 .4l.6-.1M207.8 188.9l.3 1.3 .5-.9 .2 .9 .6-1.3M210.1 188.9l-.1 1.3M210.2 188.2v.2M211.1 189.1a.49 .49 0 0 1 .8 .1l-.1 1M211.1 188.9l-.2 1.3M213.7 189a.66 .66 0 0 0-.9 .3l-.1 .5 .1 .3h.8"/>
<path d="M213.8 188.9l-.4 1.8a.57 .57 0 0 1-.7 .1M216.9 187.9a2.36 2.36 0 0 0-.4 3.1M217.5 189.2h.7M217.6 188.2l.9 .1a.51 .51 0 0 1 .1 .5 .51 .51 0 0 1-.4 .4l.3 .1a.58 .58 0 0 1-.3 .9h-.8zM219.5 189.1a.52 .52 0 0 1 .6-.2 .52 .52 0 0 1 .4 .4l-.1 .5a.55 .55 0 0 1-.5 .4 .55 .55 0 0 1-.6-.4zM221.1 188.9h.7M221.5 188.2l-.3 1.7 .1 .2 .4 .1M222.2 188.9h.8M222.6 188.2l-.2 1.7 .1 .2 .3 .1M223.6 189.1a.52 .52 0 0 1 .6-.2 .52 .52 0 0 1 .4 .4l-.1 .5a.55 .55 0 0 1-.5 .4 .55 .55 0 0 1-.6-.4zM225.4 189.1a.49 .49 0 0 1 .9 .1M225.5 188.9l-.2 1.3"/>
<path d="M226.3 189.2a.5 .5 0 0 1 .8-.2l-.1 1.2M226.3 189.2l-.1 1M228.1 187.9a2.32 2.32 0 0 1-.4 3.1"/>
</g>
<text font-size="2.7" fill="#fff" x="178" y="190.3">Title: Assembly Drawing (Bottom)</text>
<g font-size="2.5" fill="#fff">
<text x="142" y="57.7">100</text>
<text x="244" y="94.8" transform="rotate(90 244 94.8)">35</text>
<text x="83.1" y="97.4" transform="rotate(90 83.1 97.4)">J6</text>
<text x="96.7" y="97.4" transform="rotate(90 96.7 97.4)">J5</text>
<text x="202.8" y="97.4" transform="rotate(90 202.8 97.4)">J4</text>
<text x="216.5" y="97.4" transform="rotate(90 216.5 97.4)">J3</text>
<text x="96.3" y="126.7">J_OUT2</text>
<text x="110" y="126.7">J_OUT4</text>
<text x="199.3" y="126.4">J_OUT3</text>
<text x="212.9" y="126.3">J_OUT1</text>
<text x="197.1" y="149.5">DIMENSIONS ARE IN MILLIMETERS</text>
<text x="215.2" y="152.5">TOLERANCE ±0.1 mm</text>
</g>
<g font-size="2" fill="#fff">
<text x="178" y="168.8">A breakout board for the TI MSPM0G3507 LaunchPad intended for use with a TWO terminal</text>
<text x="178" y="171.8">strip breadboard, such as the JAMECO ValuePro WBU-204-R. It plugs into the underside of</text>
<text x="178" y="174.8">the LaunchPad and reroutes the GPIO headers into a dual-row format that straddle the</text>
<text x="178" y="177.8">breadboard center dividers.</text>
<text x="178" y="180.8">Eli Bell</text>
<text x="178" y="183.8">Sheet: Assembly</text>
<text x="178" y="186.5">File: CSC202_LP_MSPM0G3507_2TERM_BREAKOUT.kicad_pcb</text>
<text x="178" y="193.9">Size: A4</text>
<text x="178" y="196.7">KiCad E.D.A. 9.0.1+1 + KiBot v1.8.4</text>
<text x="200" y="193.9">Date: 2026-01-15</text>
<text x="263" y="196.7">Id: 1/1</text>
<text x="263" y="193.9">Rev: A</text>
</g>
<g font-size="1.7" fill="#fff">
<text x="35" y="11.6">1</text>
<text x="85" y="11.6">2</text>
<text x="135" y="11.6">3</text>
<text x="185" y="11.6">4</text>
<text x="235" y="11.6">5</text>
<text x="285" y="11.6">6</text>
<text x="10.5" y="35.6">A</text>
<text x="285.5" y="35.6">A</text>
<text x="10.5" y="85.6">B</text>
<text x="285.5" y="85.6">B</text>
<text x="10.5" y="135.7">C</text>
<text x="285.5" y="135.7">C</text>
<text x="10.5" y="185.6">D</text>
<text x="285.5" y="185.6">D</text>
<text x="35" y="199.7">1</text>
<text x="85" y="199.7">2</text>
<text x="135" y="199.7">3</text>
<text x="185" y="199.7">4</text>
<text x="235" y="199.7">5</text>
<text x="285" y="199.7">6</text>
</g>
</svg>
